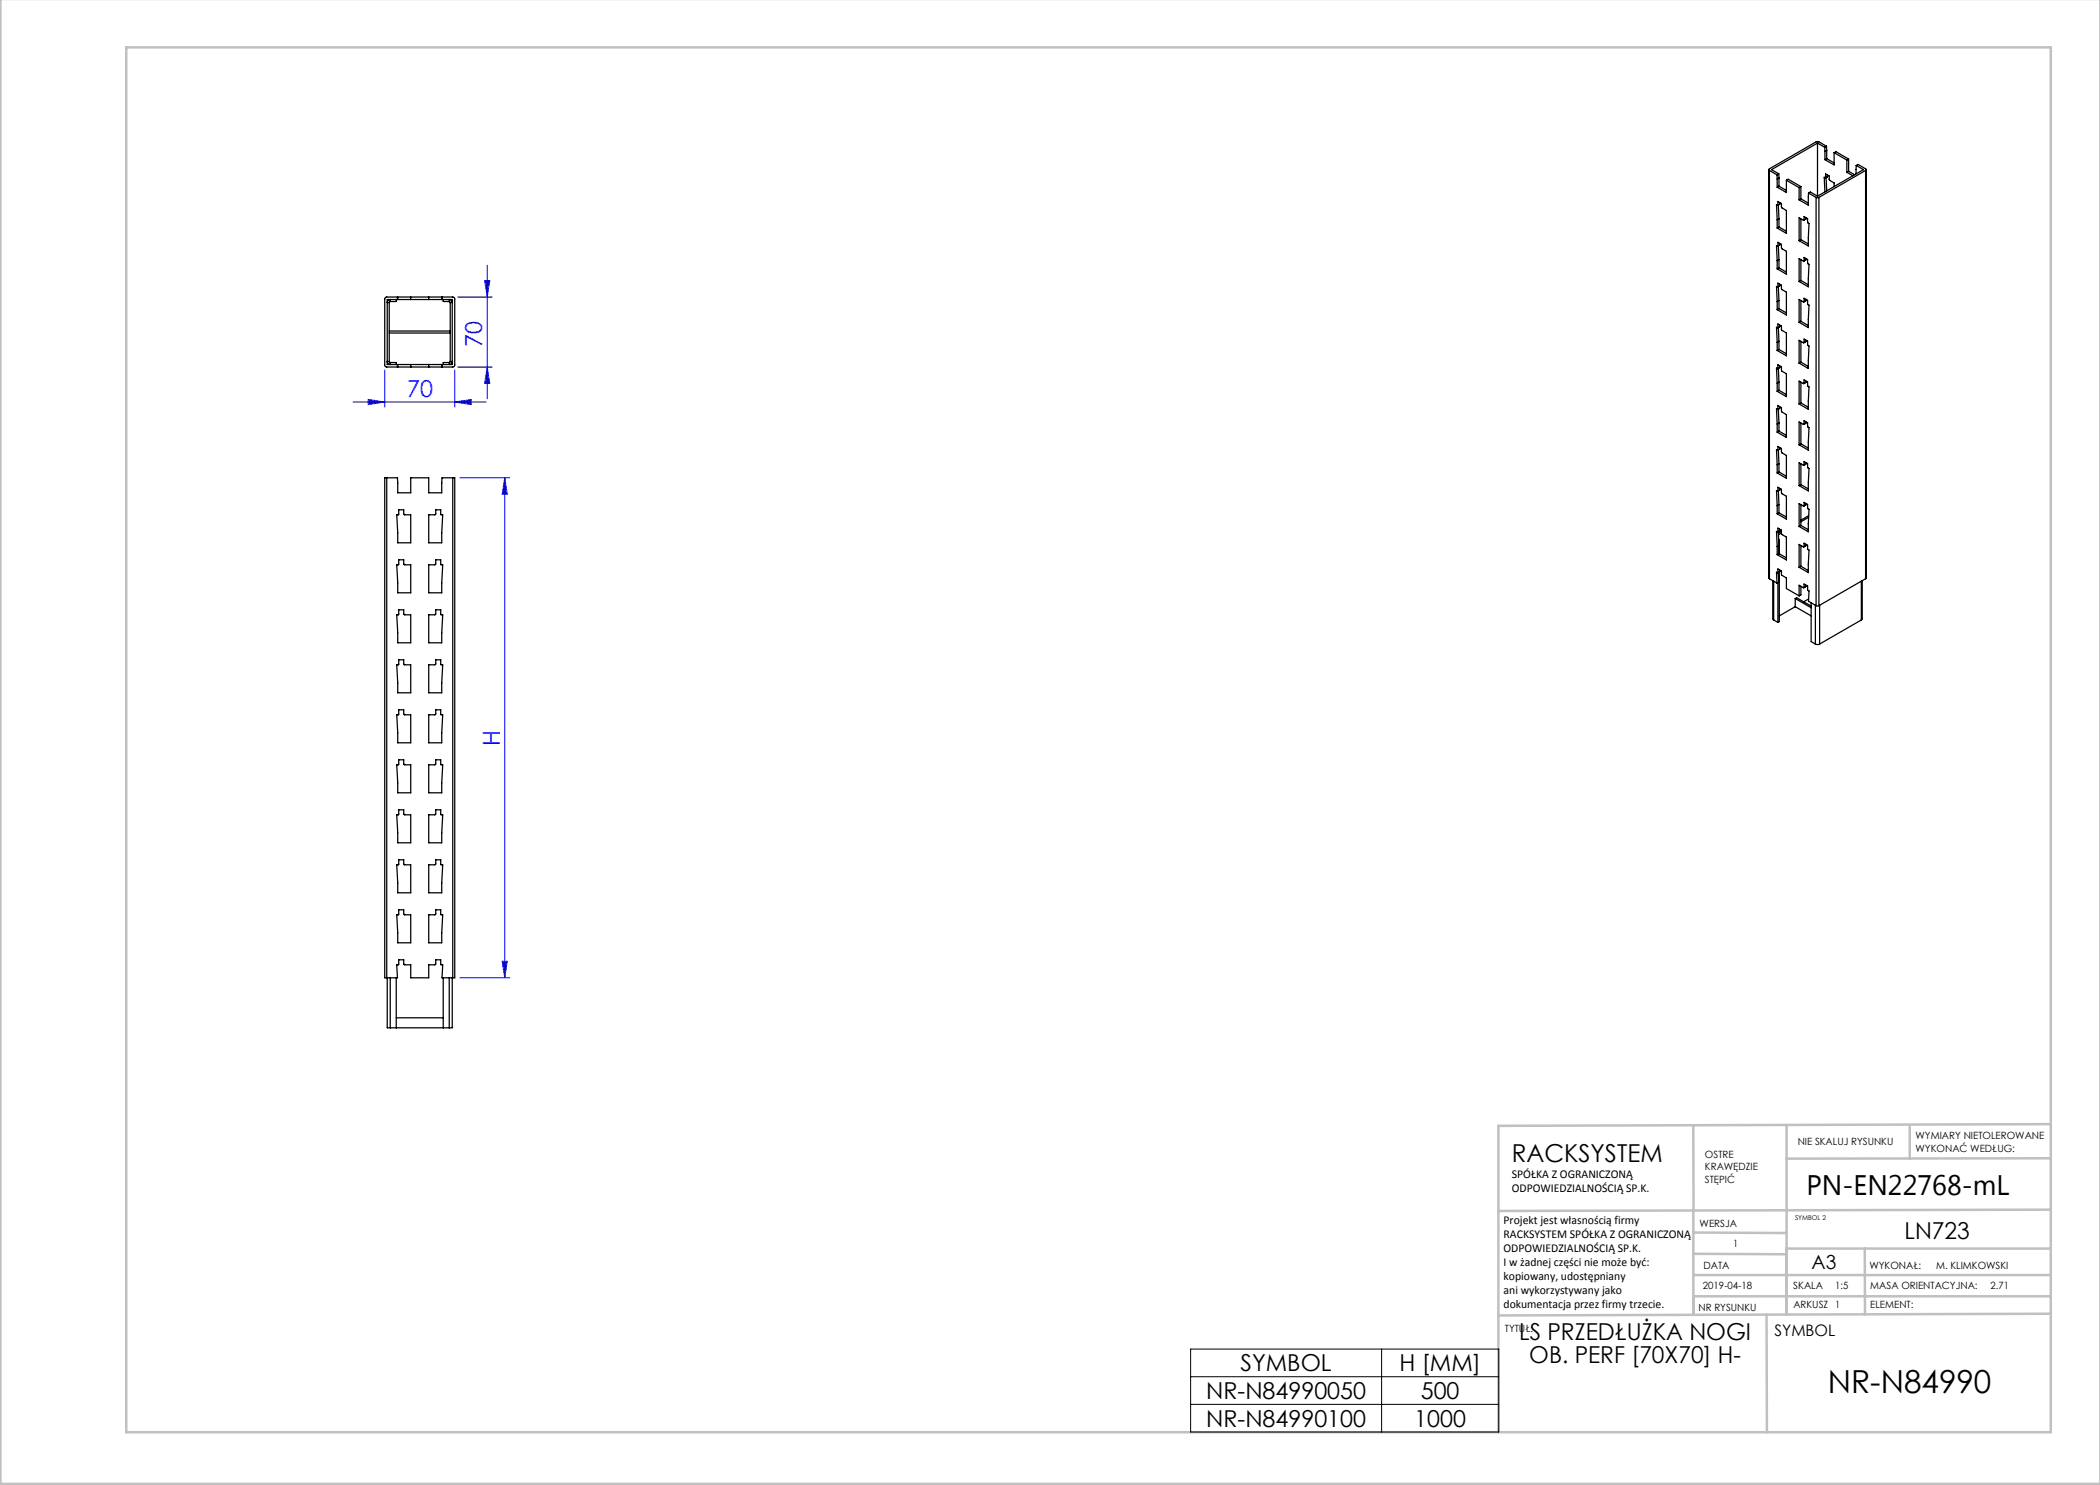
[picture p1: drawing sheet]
<svg xmlns="http://www.w3.org/2000/svg" width="420mm" height="297mm" viewBox="0 0 420 297" stroke-linecap="round" stroke-linejoin="round" font-family="sans-serif">
<g fill="none" stroke="#00f" stroke-width=".2">
<path d="M91.5 59.4h6.9M96.9 56.1h1.1l-.6 3.3zM97.4 53.1v26.7M73.6 79.9l3.3 .5-3.3 .5zM76.9 74v7.4M90.9 74v7.4M91.5 73.4h6.9M97.4 73.4l.6 3.3h-1.1zM70.6 80.4h26.7M90.9 80.4l3.3-.5v1zM91.9 95.6h10M100.9 95.6l.6 3.3h-1.1z"/>
<path d="M100.9 95.6v100M91.9 195.6h10M100.4 192.3h1.1l-.6 3.3z"/>
</g>
<g fill="none" stroke="#c0c0c0" stroke-width=".5">
<path d="M.1 -.1v296.9h419.9M25.2 9.5h385v276.9h-385zM338.7 225.2v16.9M357.3 225v37.9M382 225.4v6.3M410.1 224.8l-110.4 .4v61.2M410.1 231.7h-52.8M338.7 259.3h71.5M338.7 255h71.5M338.7 250.8l18.6 .1M338.7 246.5l18.6 .1M338.7 242.1v20.9"/>
<path d="M373 249.7v13.2M410.1 241.9l-110.4 .3M410.2 249.7h-52.9v13.2M353.3 262.9l.1 23.5M410.2 262.7l-110.5 .4"/>
</g>
<path d="M238.1 269.8h61.7v16.6h-61.7zM238.1 275.3h61.7M276.3 269.8v16.6M238.1 280.9h61.7" fill="none" stroke="#000" stroke-width=".2"/>
<g fill="#00f">
<path d="M73.6 79.9l3.3 .5-3.3 .5zM90.9 80.4l3.3-.5v1z"/>
<path d="M100.4 192.3h1.1l-.6 3.3zM100.9 95.6l.6 3.3h-1.1z"/>
<path d="M96.9 56.1h1.1l-.6 3.3zM97.4 73.4l.6 3.3h-1.1z"/>
</g>
<g fill="none" stroke="#000" stroke-width=".25">
<path d="M353.8 33.9v81.7l.1 .1M353.9 34.1l1.5 .9M353.9 34.1v81.6M355.4 35v.8M355.4 35.8v1.6M355.8 34.8l-.4 .2M355.8 34.8v.8M355.8 37.2l1.5 .9M355.8 35.6l-.4 .2M355.8 37.2l-.4 .2M355.8 35.6v1.6M357.3 36.1l2.5 1.4"/>
<path d="M357.3 36.1l.3-.3 2.6 1.5M357.3 36.1v2.4l-1.9-1.1M359.8 37.5v2.5M360.2 37.3l-.4 .2M360.2 39.8l-.4 .2M360.2 37.3v2.5M360.2 39.8l1.5 .8M361.7 38.6l1.5 .9M361.7 38.6l.4-.2 1.4 .8M361.7 38.6v2.4l-1.9-1M363.2 39.5h.6M363.2 39.5v81.6"/>
<path d="M363.5 28.6l-9.2 5.3 1.5 .9M363.5 28.6l1.4 .9M363.5 28.6v10.6M363.8 39.5v81.6M364.9 29.5l.1 .8M365 30.3v1.6M365.1 35.5v-.7l.7 .4 .1 .8 .9 .6v.7M365.1 35.5l-.3-.1 .2 3M365.2 35.5l.1 2.7M365.3 29.3l-1.6-1h-.4l-9.4 5.5-.1 .1 .1 .2M365.3 29.3l-.4 .2M365.3 29.3v.8"/>
<path d="M365.3 31.7l-.3 .2M365.3 31.7l1.5 .9M365.3 30.1l-.3 .2M365.3 30.1v1.6M365.5 35.3l-.4 .3M365.5 35.3l-.4 .2M365.5 35v.3M366.8 30.5l2.6 1.5M366.8 30.5l.4-.2 2.5 1.5M366.8 30.5v2.5l-1.8-1.1M369.4 34.5l1.2 .7M369.4 32v2.5"/>
<path d="M369.7 31.8l-.3 .2M369.7 34.3l-.3 .2M369.7 31.8v2.5M369.7 34.3l1.2 .6M371.2 33.1l.4-.2 1.6 .9-.1 .3M371.2 33.1l1.5 .8-9.2 5.3M371.2 33.1v1.7M373.1 34.1l-9.3 5.4M373.1 34.1v81.6M373.2 33.9v81.7l-.1 .1M77.1 59.5l.2-.1h13.2l.3 .1 .1 .3v13.2l-.1 .3-.3 .1h-13.2l-.2-.1-.2-.3v-13.2zM77.4 59.9h13v13h-13z"/>
<path d="M79.2 59.9v.4h-1.2M79.5 59.4v.5M82.1 59.4v.5M85.7 59.4v.5M88.3 59.4v.5M88.4 59.4v.5M88.6 59.9v.4h1.2M355.4 52.1l-.1-3 .3 .1v-.7l.7 .4 .1 .8 .9 .6v4.5l-1.9-1M355.4 44v1.6M355.4 52.1v1.7M355.6 57.4v-.8l.7 .4 .1 .9 .9 .5v4.6l-1.9-1.1M355.6 57.4l-.3-.1 .1 3"/>
<path d="M355.6 41v-.7l.7 .4 .1 .9 .9 .5v4.6l-1.9-1.1M355.6 41h-.3l.1 3M355.7 57.3l.1 2.8M355.7 41l.1 2.8M355.7 49.2l.1 2.7M355.8 43.8v1.6M355.8 51.9v1.7M355.8 45.4l1.5 .9M355.8 43.8l-.4 .2M355.8 45.4l-.4 .2M355.8 53.6l1.5 .8M355.8 51.9l-.4 .2"/>
<path d="M355.8 53.6l-.4 .2M355.9 40.8l-.3 .3M355.9 49h.1M355.9 57.2l-.3 .2M355.9 49l-.3 .2M355.9 40.8l-.3 .2M355.9 40.5v.3M355.9 48.7v.3M355.9 56.8v.4M360.2 43.8v4.1M360.2 51.9v4.2M360.2 47.9l-.4 .2"/>
<path d="M360.2 47.9l1.5 .9M360.2 56.1l-.4 .2M360.2 56.1l1.5 .9M360.8 52.1v-.6l.7 .4v.8l.3 .2-.1 4.5-1.9-1.1M360.8 52.1l-.1 .1-.9-.5v4.6M360.8 44v-.7l.7 .4v.8l.3 .2-.1 4.5-1.9-1.1M360.8 44l-.1 .1-.9-.5v4.5M361.2 43.8l-.4 .3M361.2 51.9l-.4 .3M361.2 43.8l-.4 .2M361.2 43.5v.3M361.2 51.7v.2"/>
<path d="M361.2 59.9v.2M361.2 51.9l-.4 .2M77.8 72.3h-.4a.6 .6 0 0 0 .6 .6v-.4M77.8 72.3l.2 .2M77.8 66.6h12.2M77.8 66.2h12.2M77.8 60.5v11.8M78 60.3l-.2 .2M78 60.3v-.4a.6 .6 0 0 0-.6 .6h.4M78 72.5h1.2v.4M79.5 72.9v.5M82.1 72.9v.5"/>
<path d="M85.7 72.9v.5M88.3 72.9v.5M88.4 72.9v.5M89.8 60.3v-.4a.6 .6 0 0 1 .6 .6h-.4M89.8 60.3l.2 .2M89.8 72.5h-1.2v.4M90 72.3l-.2 .2M90 72.3h.4a.6 .6 0 0 1-.6 .6v-.4M90 60.5v11.8M355.4 68.5l-.1-3.1 .3 .2v-.8l.7 .4 .1 .9 .9 .5v4.6l-1.9-1.1M355.4 60.3v1.6M355.4 68.5v1.6"/>
<path d="M355.4 76.6v1.7M355.6 73.7v-.7l.7 .4 .1 .8 .9 .6v4.5l-1.9-1M355.6 73.7l-.3-.1 .1 3M355.7 73.7l.1 2.7M355.7 65.5l.1 2.8M355.8 60.1v1.6M355.8 68.3v1.6M355.8 76.4v1.7M355.8 61.7l1.5 .9M355.8 60.1l-.4 .2M355.8 61.7l-.4 .2M355.8 69.9l1.5 .9"/>
<path d="M355.8 68.3l-.4 .2M355.8 69.9l-.4 .2M355.8 78.1l1.5 .8M355.8 76.4l-.4 .2M355.8 78.1l-.4 .2M355.9 65.3v.1M355.9 73.5l-.3 .2M355.9 65.3l-.3 .3M355.9 65v.3M355.9 73.2v.3M360.2 60.1v4.2M360.2 68.3v4.1"/>
<path d="M360.2 76.4v4.2M360.2 64.3l-.4 .2M360.2 64.3l1.5 .8M360.2 72.4l-.4 .2M360.2 72.4l1.5 .9M360.8 76.6v-.6l.7 .4v.8l.3 .2-.1 4.5-1.9-1.1M360.8 76.6l-.1 .1-.9-.5v4.6M360.8 68.5v-.7l.7 .4v.8l.3 .2-.1 4.5-1.9-1.1M360.8 68.5l-.1 .1-.9-.5v4.5M360.8 60.3v-.7l.7 .5v.7l.3 .2-.1 4.5-1.9-1M360.8 60.3l-.1 .1-.9-.5v4.6M361.2 60.1l-.4 .3"/>
<path d="M361.2 68.3l-.4 .3M361.2 76.4l-.4 .3M361.2 68v.3M361.2 76.2v.2M361.2 60.1l-.4 .2M361.2 68.3l-.4 .2M361.2 76.4l-.4 .2M77.3 95.6h-.4v100h.4M77.3 95.6h2.2v3h2.6v-3h3.6v3h2.6l.1-3h2.1M77.3 95.6v100M90.5 95.6h.4v100h-.4M90.5 95.6v100"/>
<path d="M355.4 84.8v1.6M355.4 93v1.6M355.6 81.9v-.8l.7 .4 .1 .9 .9 .5v4.6l-1.9-1.1M355.6 81.9l-.3-.1 .1 3M355.6 98.2v-.7l.7 .4 .1 .8 .9 .6v4.5l-1.9-1M355.6 98.2l-.3-.1 .1 3M355.6 90v-.7l.7 .4 .1 .9 .9 .5v4.6l-1.9-1.1M355.6 90l-.3-.1 .1 3.1M355.7 98.2l.1 2.7M355.7 81.8l.1 2.8M355.7 90l.1 2.8M355.8 84.6v1.6"/>
<path d="M355.8 92.8v1.6M355.8 86.2l1.5 .9M355.8 84.6l-.4 .2M355.8 86.2l-.4 .2M355.8 94.4l1.5 .9M355.8 92.8l-.4 .2M355.8 94.4l-.4 .2M355.9 81.7l-.3 .2M355.9 89.8l-.3 .3M355.9 98l-.3 .2M355.9 81.3v.4M355.9 89.5v.3"/>
<path d="M355.9 97.7v.3M355.9 89.8l-.3 .2M360.2 84.6v4.2M360.2 92.8v4.1M360.2 80.6l-.4 .2M360.2 80.6l1.5 .9M360.2 88.8l-.4 .2M360.2 88.8l1.5 .8M360.2 96.9l-.4 .2M360.2 96.9l1.5 .9M360.8 93v-.7l.7 .4v.8l.3 .2-.1 4.5-1.9-1.1M360.8 93l-.1 .1-.9-.5v4.5"/>
<path d="M360.8 84.8v-.7l.7 .5v.7l.3 .2-.1 4.5-1.9-1M360.8 84.8l-.1 .1-.9-.5v4.6M361.2 84.6l-.4 .3M361.2 92.8l-.4 .3M361.2 84.3v.3M361.2 92.5v.3M361.2 84.6l-.4 .2M361.2 92.8l-.4 .2M79.7 112h1l.1 .8 .1 .1 1.2 .1v5.6h-2.6l-.2-5.6 .4-.1zM79.7 102h1l.1 .8 .1 .1 1.2 .1v5.6h-2.6l-.2-5.6 .4-.1zM85.7 113l1.3-.1 .1-.1v-.8h1l.1 .9 .3 .1-.2 5.6h-2.6zM85.7 103l1.3-.1 .1-.1v-.8h1l.1 .9 .3 .1-.2 5.6h-2.6z"/>
<path d="M353.9 115.7l1.5 .9M354.6 116.1v7.6l.1 .3M354.7 116.2v7.8M355.4 101.1v1.7M355.4 109.3v1.6M355.6 106.4v-.8l.7 .4 .1 .9 .9 .5v4.6l-1.9-1.1M355.6 106.4l-.3-.1 .1 3M355.6 114.5v-.7l.7 .4 .1 .8 .9 .6v2.1l2.5 1.5M355.6 114.5l-.3-.1 .1 2.2M355.6 116.5v8M355.7 106.3l.1 2.8M355.7 114.5l.1 1.9-.4 .2"/>
<path d="M355.7 107.9l.2 .1M355.8 100.9v1.7M355.8 109.1v1.6M355.8 102.6l1.5 .8M355.8 100.9l-.4 .2M355.8 102.6l-.4 .2M355.8 110.7l1.5 .9M355.8 109.1l-.4 .2M355.8 110.7l-.4 .2M355.9 108l-.2 .1M355.9 114.4v9.9l-.3 .2M355.9 108v2.8"/>
<path d="M355.9 106.2l-.3 .2M355.9 114.3l-.3 .3M355.9 105.8v.4M355.9 114v.3M355.9 114.3l-.3 .2M356.3 106.3l-.6 .3M356.3 106.6l-.6 .3M359 119.7l3.2 1.8M359 119.7l.3-.2 2.9 1.7M359 119.7v1.6M360.2 100.9v4.2M360.2 109.1v4.2"/>
<path d="M360.2 117.3v1.7l-.4 .2M360.2 105.1l-.4 .2M360.2 105.1l1.5 .8M360.2 113.3l-.4 .2M360.2 113.3l1.5 .8M360.8 109.3v-.7l.7 .5v.7l.3 .2-.1 4.5-1.9-1M360.8 109.3l-.1 .1-.9-.5v4.6M360.8 117.5v-.7l.7 .4v.8l.3 .2-.1 2.1 1.5 .8M360.8 117.5l-.1 .1-.9-.5v2.1M360.8 101.1v-.6l.7 .4v.8l.3 .2-.1 4.5-1.9-1.1M360.8 101.1l-.1 .1-.9-.5v4.6M361.2 100.9l-.4 .3"/>
<path d="M361.2 109.1l-.4 .3M361.2 117.3l-.4 .3M361.2 100.7v.2M361.2 108.8v.3M361.2 117v.3M361.2 100.9l-.4 .2M361.2 109.1l-.4 .2M361.2 117.3l-.4 .2M361.7 103.5l-1.5 .9M361.7 119.8l-1 .6M361.7 103.1l-1.5 .9M372.3 116.2v7.8"/>
<path d="M372.4 116.1v7.6l-.1 .3M373.1 115.7l-9.3 5.4M79.7 132h1l.1 .8 .1 .1 1.2 .1v5.6h-2.6l-.2-5.6 .4-.1zM79.7 122h1l.1 .8 .1 .1 1.2 .1v5.6h-2.6l-.2-5.6 .4-.1zM85.7 133l1.3-.1 .1-.1v-.8h1l.1 .9 .3 .1-.2 5.6h-2.6zM85.7 123l1.3-.1 .1-.1v-.8h1l.1 .9 .3 .1-.2 5.6h-2.6zM354.7 124l.9 .5M359 121.3l3.2 1.9M359 121.3l-3.1 1.9M362.2 120.6v7.7l.9 .5M363.1 128.8l.4 .1 .4-.1M363.1 121.1v7.7"/>
<path d="M363.2 121.1h.6M363.9 121.1v7.7M372.3 124l-8.4 4.8M79.7 152h1l.1 .8 .1 .1 1.2 .1v5.6h-2.6l-.2-5.6 .4-.1zM79.7 142h1l.1 .8 .1 .1 1.2 .1v5.6h-2.6l-.2-5.6 .4-.1zM85.7 153l1.3-.1 .1-.1v-.8h1l.1 .9 .3 .1-.2 5.6h-2.6zM85.7 143l1.3-.1 .1-.1v-.8h1l.1 .9 .3 .1-.2 5.6h-2.6zM79.7 172h1l.1 .8 .1 .1 1.2 .1v5.6h-2.6l-.2-5.6 .4-.1zM79.7 162h1l.1 .8 .1 .1 1.2 .1v5.6h-2.6l-.2-5.6 .4-.1zM85.7 173l1.3-.1 .1-.1v-.8h1l.1 .9 .3 .1-.2 5.6h-2.6zM85.7 163l1.3-.1 .1-.1v-.8h1l.1 .9 .3 .1-.2 5.6h-2.6zM77.3 195.6h2.2l-.2-2.6 .4-.1v-.9h1l.1 .8 .1 .1 1.2 .1v2.6h3.6v-2.6l1.4-.1v-.9h1l.1 .9 .3 .1-.1 2.6h2.1"/>
<path d="M77.4 195.6v10h.6M78 195.6v10M79.2 195.6v10M79.7 182h1l.1 .8 .1 .1 1.2 .1v5.6h-2.6l-.2-5.6 .4-.1zM85.7 183l1.3-.1 .1-.1v-.8h1l.1 .9 .3 .1-.2 5.6h-2.6zM88.6 195.6v10M89.8 195.6v10M90.4 195.6v10h-.6M78 205.6h11.8M79.2 203.6h9.4"/>
</g>
<text font-size="6.3" x="365.6" y="278.5">NR-N84990</text>
<text font-size="5.6" x="361.3" y="239.1">PN-EN22768-mL</text>
<text font-size="4.9" x="302.4" y="232.4">RACKSYSTEM</text>
<g font-size="4.7" fill="#00f">
<text x="96.4" y="69.4" transform="rotate(-90 96.4 69.4)">70</text>
<text x="81.4" y="79.4">70</text>
<text x="99.9" y="149.1" transform="rotate(-90 99.9 149.1)">H</text>
</g>
<g font-size="4.7">
<text x="380.9" y="247.8">LN723</text>
<text x="303.8" y="268.1">LS PRZEDŁUŻKA NOGI</text>
<text x="248.1" y="274.3">SYMBOL</text>
<text x="279.9" y="274.3">H [MM]</text>
<text x="305.9" y="272.6">OB. PERF [70X70] H-</text>
<text x="241.2" y="279.8">NR-N84990050</text>
<text x="284.2" y="279.8">500</text>
<text x="241.2" y="285.3">NR-N84990100</text>
<text x="282.9" y="285.3">1000</text>
</g>
<text font-size="3.9" x="362.3" y="253.8">A3</text>
<text font-size="3.2" x="354.9" y="267.2">SYMBOL</text>
<g font-size="2.4">
<text x="302.4" y="235.6">SPÓŁKA Z OGRANICZONĄ</text>
<text x="302.4" y="238.4">ODPOWIEDZIALNOŚCIĄ SP.K.</text>
<text x="300.7" y="244.7">Projekt jest własnością firmy</text>
<text x="300.7" y="247.5">RACKSYSTEM SPÓŁKA Z OGRANICZONĄ</text>
<text x="300.7" y="250.3">ODPOWIEDZIALNOŚCIĄ SP.K.</text>
<text x="300.7" y="253.1">I w żadnej części nie może być:</text>
<text x="300.7" y="256">kopiowany, udostępniany</text>
<text x="300.7" y="258.8">ani wykorzystywany jako</text>
<text x="300.7" y="261.6">dokumentacja przez firmy trzecie.</text>
</g>
<g font-size="2">
<text x="383.1" y="227.9">WYMIARY NIETOLEROWANE</text>
<text x="341" y="231.6">OSTRE</text>
<text x="359.5" y="228.9">NIE SKALUJ RYSUNKU</text>
<text x="383.1" y="230.4">WYKONAĆ WEDŁUG:</text>
<text x="341" y="234.1">KRAWĘDZIE</text>
<text x="341" y="236.6">STĘPIĆ</text>
<text x="339.9" y="245.4">WERSJA</text>
<text x="346.6" y="249.5">1</text>
<text x="340.6" y="257.7">2019-04-18</text>
<text x="340.7" y="253.8">DATA</text>
<text x="358.7" y="257.7">SKALA</text>
<text x="367" y="257.7">1:5</text>
<text x="373.9" y="253.8">WYKONAŁ:</text>
<text x="374.1" y="257.7">MASA ORIENTACYJNA:</text>
<text x="387.2" y="253.8">M. KLIMKOWSKI</text>
<text x="398.1" y="257.7">2.71</text>
<text x="339.7" y="262.3">NR RYSUNKU</text>
<text x="358.7" y="261.7">ARKUSZ 1</text>
<text x="374.1" y="261.7">ELEMENT:</text>
<text x="301" y="266.4">TYTUŁ:</text>
</g>
<text font-size="1.3" x="359" y="244">SYMBOL 2</text>
</svg>
